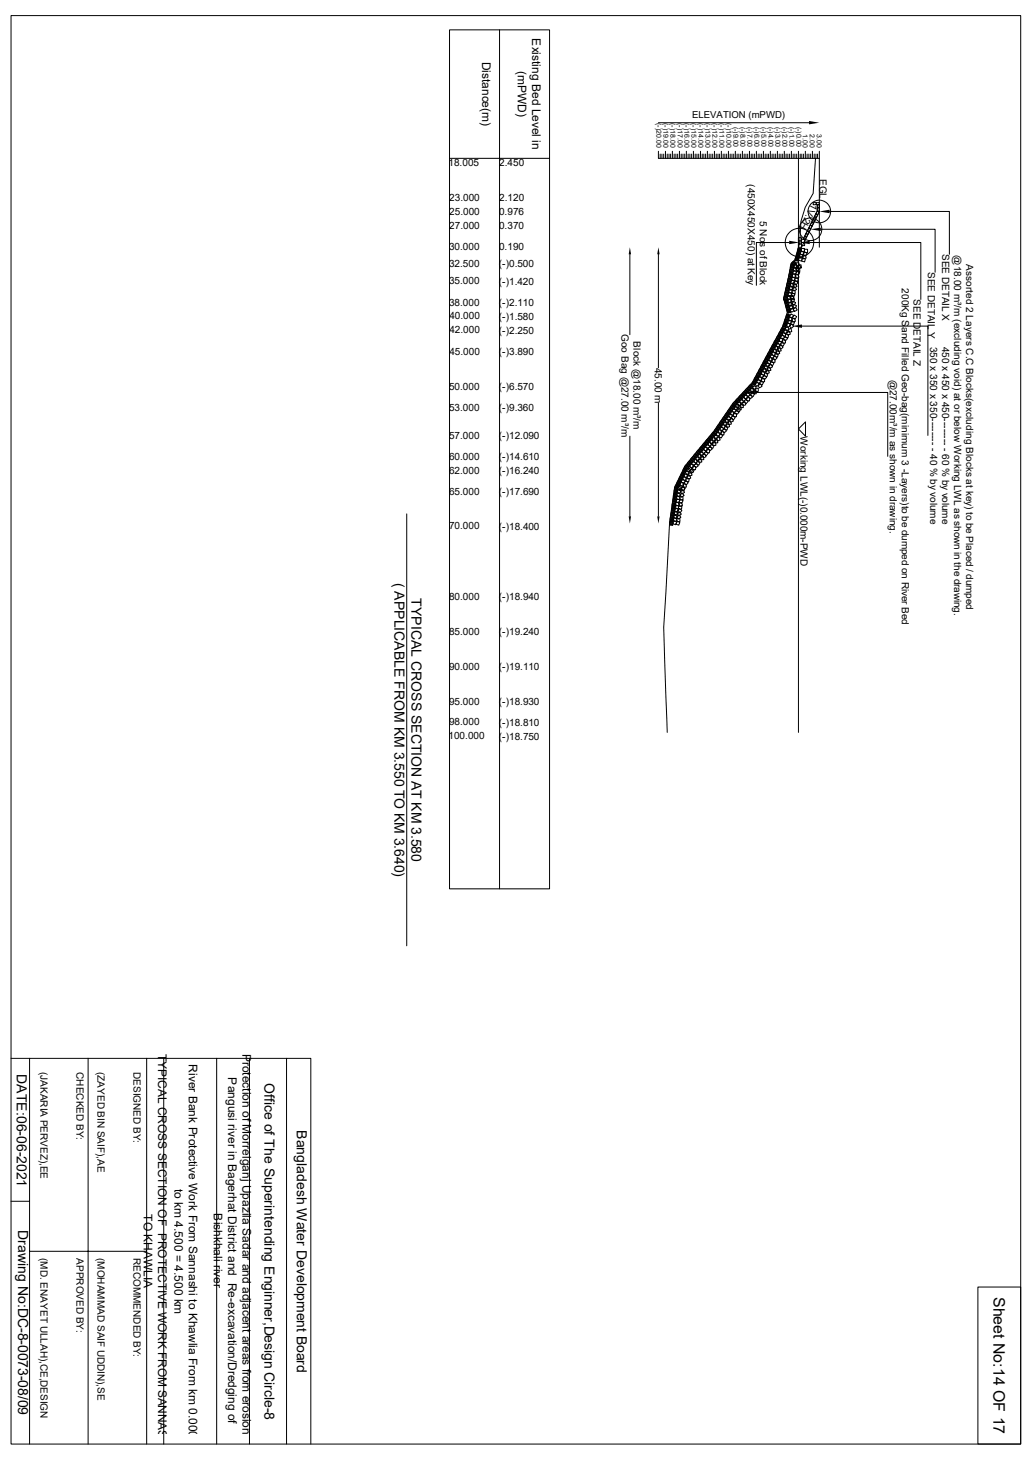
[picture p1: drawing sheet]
<svg xmlns="http://www.w3.org/2000/svg" width="297mm" height="420mm" viewBox="0 0 297 420" stroke-linecap="round" stroke-linejoin="round" font-family="sans-serif">
<g fill="none" stroke="#000" stroke-width=".29">
<path d="M3.2 4.5h290.6v410.9h-290.6zM129.4 8.6h28.8v247.1h-28.8zM143.8 8.6v247.1M189.5 35.3h43.3M129.4 45.6h28.8M189.5 43.5v2.1h46.3M190 44.3v1.3M190.5 44.3v1.3M191 44.3v1.3M191.5 43.5v2.1M192 44.3v1.3M192.5 44.3v1.3"/>
<path d="M193 44.3v1.3M193.5 43.5v2.1M194 44.3v1.3M194.5 44.3v1.3M195 44.3v1.3M195.5 43.5v2.1M196 44.3v1.3M196.6 44.3v1.3M197.1 44.3v1.3M197.5 43.5v2.1M198 44.3v1.3M198.5 44.3v1.3"/>
<path d="M199.1 44.3v1.3M199.6 43.5v2.1M200.1 44.3v1.3M200.6 44.3v1.3M201.1 44.3v1.3M201.6 43.5v2.1M202.1 44.3v1.3M202.6 44.3v1.3M203.1 44.3v1.3M203.6 43.5v2.1M204.1 44.3v1.3M204.6 44.3v1.3"/>
<path d="M205.1 44.3v1.3M205.6 43.5v2.1M206.1 44.3v1.3M206.6 44.3v1.3M207.1 44.3v1.3M207.6 43.5v2.1M208.1 44.3v1.3M208.6 44.3v1.3M209.1 44.3v1.3M209.6 43.5v2.1M210.1 44.3v1.3M210.7 44.3v1.3"/>
<path d="M211.2 44.3v1.3M211.6 43.5v2.1M212.1 44.3v1.3M212.6 44.3v1.3M213.1 44.3v1.3M213.7 43.5v2.1M214.2 44.3v1.3M214.7 44.3v1.3M215.2 44.3v1.3M215.7 43.5v2.1M216.2 44.3v1.3M216.7 44.3v1.3"/>
<path d="M217.2 44.3v1.3M217.7 43.5v2.1M218.2 44.3v1.3M218.7 44.3v1.3M219.2 44.3v1.3M219.7 43.5v2.1M220.2 44.3v1.3M220.7 44.3v1.3M221.2 44.3v1.3M221.7 43.5v2.1M222.2 44.3v1.3M222.7 44.3v1.3"/>
<path d="M223.2 44.3v1.3M223.7 43.5v2.1M224.2 44.3v1.3M224.7 44.3v1.3M225.3 44.3v1.3M225.7 43.5v2.1M226.2 44.3v1.3M226.7 44.3v1.3M227.2 44.3v1.3M227.8 43.5v2.1M228.3 44.3v1.3M228.8 44.3v1.3"/>
<path d="M229.3 44.3v1.3M229.8 43.5v167.2M230.3 44.3v1.3M230.8 44.3v1.3M231.3 44.3v1.3M231.8 43.5v2.1M232.3 44.3v1.3M232.8 44.3v1.3M233.3 44.3v1.3M233.8 43.5v2.1M234 58.3h.9v.6h-.9zM234.3 44.3v1.3"/>
<path d="M234.7 45.6l-.7 10-2.3 4-1.2 4.1-.3 6-1.4 5.1-1.1 1-2.2 10 1.1 4.1-1.3 4-8.8 16.1-5.6 6-5.5 8.1-8.3 10.1-3 6-1.4 10.1-1.7 30.2 1 30.2M234.8 44.3v1.3M234.9 58.3h.9v.6h-.9zM235.2 58.9v1.8l-4.1 8.1M235.2 58.9v.9h.6v.9h-.6v-.9h.6v-.9zM235.3 44.3v1.3M235.8 58.9v2.1l-6 11.9M235.8 43.5v27.6M181.3 73.2v23.1M189.5 73.2v32.6M226.9 80l.2-.1a.9 .9 0 0 1-.4 1.1zM227.1 69.8h-9.4v12.3"/>
<path d="M227.3 78.5l.1 .4-.2 .9a.92 .92 0 0 1 .1-1.3zM227.5 77.2l.2 .4-.3 .8a.92 .92 0 0 1 .1-1.2zM227.6 78.6l.2 .4-.3 .8a.92 .92 0 0 1 .1-1.2zM227.8 75.9l.1 .3-.3 .9a.92 .92 0 0 1 .2-1.2zM227.9 77.3l.1 .3-.2 .9a.92 .92 0 0 1 .1-1.2zM227.9 79l.9-.3 .3 .9-.9 .3zM228 75.5l.7-.4-.3 .5-.6 .3zM228 78.7l.1 .3-.3 .9a.92 .92 0 0 1 .2-1.2zM228 79.7l.9 .2-.3 .9-.8-.2zM228.1 75.9l.1 .4-.2 .9a.92 .92 0 0 1 .1-1.3zM228.2 75.7l.7-.3-.3 .4-.6 .4zM228.2 77.3l.1 .4-.2 .9a.92 .92 0 0 1 .1-1.3z"/>
<path d="M228.3 77.1l.9-.1 .1 .9-.9 .1zM228.4 76.5l.7-.5 .5 .8-.7 .5zM228.4 76l.8-.4-.3 .5-.7 .3zM228.4 76l.2 .4-.3 .9a.92 .92 0 0 1 .1-1.3zM228.4 76.2h1l-.1 .9h-.9zM228.5 77.8l.8 .4-.4 .8-.9-.4zM228.8 79.2l.9-.3 .3 .9-.9 .3zM228.9 79.9l.8 .2-.2 .9-.9-.2zM229 75.7l.9-.2 .2 .9-.9 .2zM229.1 73.9l.1-.1v.6l-.3 .6zM229.1 76.8l.9 .1-.1 .9h-.9zM229.2 77.3l.9-.1 .1 .9-.9 .1z"/>
<path d="M229.3 76.7l.7-.5 .5 .7-.7 .5zM229.4 78l.8 .4-.4 .8-.9-.4zM229.4 72.6l.2-.1v.6l-.4 .6zM229.5 73.9v.6l-.2 .6a.93 .93 0 0 1 .2-1.2zM229.6 76.4l.9-.2 .2 .8-.9 .3zM229.8 71.3l.2-.1-.1 .6-.3 .6zM229.8 72.7l.2-.1-.1 .6-.3 .6zM229.8 70.2h.9v.9h-.9zM229.8 69.3h.9v.9h-.9zM229.8 68.4h.9v.9h-.9zM229.8 74l.1 .5-.3 .6a.93 .93 0 0 1 .2-1.1zM230 73.4l.9-.2 .2 .8-.8 .3z"/>
<path d="M230 74l.9 .3-.2 .8-.9-.2zM230.1 72.8l.2-.1-.1 .6-.3 .6zM230.1 71.4l.2-.1v.6l-.4 .6zM230.5 71.5l.1-.1v.6l-.3 .6zM230.6 71.5h.9v.9h-.9zM230.7 72.2l.7 .4-.4 .8-.8-.4zM230.7 69.8h.9v.9h-.9zM230.7 68.8h.9v1h-.9zM230.9 73.6l.9-.2 .2 .9-.9 .2zM230.9 74.3l.9 .2-.2 .9-.9-.3zM231.5 71.7h.9v.9h-.9zM231.6 72.4l.7 .5-.4 .8-.8-.5z"/>
<path d="M233 69.8h32v16.3M235.2 60.7l-.4 .8 .5 .3-.4 .8-.5-.3-.4 .8 .5 .3-.4 .8-.5-.3-.4 .8 .5 .3-.4 .8-.5-.2-.4 .8 .5 .2-.4 .8-.6-.2-.3 .8 .5 .2-.4 .9-.6-.3 .5-.8 .5 .2 .4-.8-.6-.2 .5-.8 .5 .2 .4-.8-.5-.2 .4-.9 .5 .3 .4-.8-.5-.3 .4-.8 .5 .3 .4-.8-.5-.3 .4-.8 .5 .3 .5-.8zM236.2 66h32.9v12.3M238.8 60.8h34.4v12.4M222.6 98.9a.66 .66 0 0 1-.5 1l.1-.4zM222.9 99a.66 .66 0 0 1-.5 1.1l.1-.5zM222.9 99.9l.9-.3 .2 .9-.8 .3zM223.2 99.2a.66 .66 0 0 1-.5 1l.1-.4zM223.2 97.7a.66 .66 0 0 1-.4 1.1v-.5zM223.3 99.2l.8-.4 .4 .7-.7 .5zM223.6 97.9a.66 .66 0 0 1-.5 1v-.4zM223.9 98a.66 .66 0 0 1-.5 1.1v-.5z"/>
<path d="M223.9 96.5a.66 .66 0 0 1-.5 1.1l.1-.5zM224.1 99.7l.8-.5 .4 .8-.7 .5zM224.2 98l.8 .4-.5 .8-.8-.4zM224.2 96.7a.66 .66 0 0 1-.5 1l.1-.4zM224.3 97.4l.9-.1 .1 1h-1zM224.5 96.9a.66 .66 0 0 1-.5 1l.1-.4zM224.5 95.3a.66 .66 0 0 1-.4 1.1v-.5zM224.8 95.5a.66 .66 0 0 1-.4 1.1v-.5zM225 98.4l.8 .4-.5 .9-.8-.5zM225.1 95.7a.66 .66 0 0 1-.4 1v-.4zM225.1 97.8l.9-.1 .1 1h-1zM225.2 94.1a.66 .66 0 0 1-.5 1.1v-.5z"/>
<path d="M225.2 96.4l.6 .6-.5 .6-.7-.6zM225.3 95.7l.9 .2-.2 .9-.9-.3zM225.5 94.3a.66 .66 0 0 1-.5 1.1v-.5zM225.5 95.1l.9-.2 .3 .8-.9 .3zM225.6 92.9l.2-.1a.85 .85 0 0 1-.5 1.1zM225.7 85.2l.2-.1a.9 .9 0 0 1-.4 1.2zM225.8 86.3a.92 .92 0 0 1 .3 1.2zM225.8 94.5a.66 .66 0 0 1-.5 1v-.4zM226 93h.1a.85 .85 0 0 1-.5 1.1zM226 94.3l.8-.2 .3 .8-.9 .3zM226 83.9l.2-.1a.9 .9 0 0 1-.4 1.2zM226 96.8l.7 .6-.7 .7-.6-.6z"/>
<path d="M226.1 91.7l.1-.1a.85 .85 0 0 1-.5 1.1zM226.1 85.3l.1-.1a.9 .9 0 0 1-.4 1.1zM226.1 87.6h.1a.92 .92 0 0 1 .2 1.2zM226.1 86.2h.1a.92 .92 0 0 1 .2 1.2zM226.1 96.1l.9 .2-.2 .9-.9-.2zM226.3 93.5l.6-.6 .6 .7-.6 .5zM226.3 82.6l.2-.1a.9 .9 0 0 1-.4 1.2zM226.3 93.1l.1-.1a.85 .85 0 0 1-.4 1.1zM226.3 95.5l.9-.2 .3 .8-.9 .3zM226.4 91.8l.1-.1a.85 .85 0 0 1-.4 1.1zM226.4 85.3h.2a.9 .9 0 0 1-.4 1.1zM226.4 83.9h.1a.9 .9 0 0 1-.4 1.1z"/>
<path d="M226.4 87.5h.1a.92 .92 0 0 1 .2 1.2zM226.4 86.1h.1a.92 .92 0 0 1 .2 1.2zM226.5 88.9h.1a.92 .92 0 0 1 .2 1.2zM226.5 85.4l.8-.2 .3 .9-.9 .2zM226.5 90.4l.2-.1a.85 .85 0 0 1-.5 1.1zM226.5 85.3l.9-.3 .3 .9-.9 .2zM226.6 81.3l.2-.1a.9 .9 0 0 1-.4 1.1zM226.7 82.7l.1-.1a.9 .9 0 0 1-.4 1.1zM226.7 84l.2-.1a.9 .9 0 0 1-.4 1.2zM226.7 91.9l.2-.1a.85 .85 0 0 1-.5 1.1zM226.8 88.8h.1a.92 .92 0 0 1 .2 1.2zM226.8 87.5h.1a.92 .92 0 0 1 .2 1.1z"/>
<path d="M226.8 94.7l.8-.2 .3 .9-.9 .2zM226.8 90.5l.1-.1a.85 .85 0 0 1-.4 1.1zM226.9 92.1l.9 .3-.3 .8-.8-.2zM226.9 81.4l.2-.1a.9 .9 0 0 1-.4 1.1zM226.9 86.1l.9 .2-.2 .9-.9-.3zM226.9 91.4l.9-.1 .2 .9-.8 .1zM227 83.4l1-.1v.9h-.9zM227.1 82.7h.1a.9 .9 0 0 1-.4 1.1zM227.1 82.8l.7-.5 .5 .8-.7 .4zM227.1 88.7h.1a.92 .92 0 0 1 .2 1.2zM227.1 84.1l.8 .4-.4 .8-.8-.4zM227.2 93.8l.6-.6 .6 .7-.6 .5z"/>
<path d="M227.2 80.1l.2-.1a.9 .9 0 0 1-.4 1.1zM227.2 90.5h.1a.85 .85 0 0 1-.5 1.1zM227.3 81.4h.2a.9 .9 0 0 1-.4 1.1zM227.3 81.9l.7-.5 .6 .8-.8 .4zM227.3 86.9l.8 .4-.4 .8-.8-.5zM227.3 89.1l.8-.5 .5 .8-.8 .4zM227.3 85.2l.9-.3 .3 .9-.9 .3zM227.4 85.5l.9-.3 .3 .9-.9 .2zM227.5 81.2l.6-.7 .7 .6-.7 .7zM227.5 87.7l.8 .5-.4 .8-.8-.5zM227.6 80.1h.2a.9 .9 0 0 1-.4 1.1zM227.7 90.3l.7 .5-.5 .8-.7-.5z"/>
<path d="M227.8 85.8l.9 .3-.3 .8-.8-.2zM227.8 92.4l.8 .3-.3 .8-.8-.3zM227.8 91.7l.9-.1 .2 .9-.9 .1zM227.9 83.6l.9-.1 .1 .9-.9 .1zM228 83l.7-.5 .5 .8-.7 .4zM228 84.2l.8 .5-.4 .8-.8-.5zM228.2 82.1l.7-.5 .5 .8-.8 .4zM228.2 86.6l.8 .5-.5 .7-.7-.4zM228.2 88.8l.8-.4 .4 .8-.8 .4zM228.4 87.5l.8 .5-.4 .7-.8-.4zM228.5 90.6l.8 .5-.5 .8-.8-.5zM229 80.7l.7 .6-.7 .7-.7-.6z"/>
<path d="M230.8 93.8h36.2v31.5M189.5 116v32.5M208.2 120l.4-.2a.86 .86 0 0 1-.8 .9zM209 118.9l.3-.2a.86 .86 0 0 1-.7 .9zM209.3 119.1l.3-.2a.86 .86 0 0 1-.7 .9zM209.5 119.3l.4-.2a.86 .86 0 0 1-.8 .9zM209.8 117.8l.3-.2a.86 .86 0 0 1-.8 .9zM210 118l.4-.2a.86 .86 0 0 1-.8 .9zM210.1 119l.8 .5-.5 .8-.8-.5zM210.3 118.2l.4-.2a.86 .86 0 0 1-.8 .9zM210.4 118.4l.8 .1v.9l-.9-.1zM210.5 116.7l.4-.2a.86 .86 0 0 1-.8 .9z"/>
<path d="M210.6 118.1l.7-.6 .6 .7-.7 .6zM210.8 116.8l.3-.1a.86 .86 0 0 1-.7 .9zM210.9 119.5l.7 .6-.5 .7-.7-.5zM211.1 117.1l.3-.2a.86 .86 0 0 1-.7 .9zM211.1 118.9l.9 .1-.1 .9-.9-.1zM211.2 115.8l.5-.3a.95 .95 0 0 1-.9 .8zM211.4 118.6l.6-.6 .6 .7-.6 .6zM211.4 116l.6-.3a.95 .95 0 0 1-1 .8zM211.5 116.8l.8 .3-.3 .9-.8-.3zM211.7 116.2l.5-.2a.95 .95 0 0 1-.9 .8zM211.7 116.4h.9v.9h-.8zM212 114.8l.6-.2a.95 .95 0 0 1-.9 .8z"/>
<path d="M212.3 117.3l.8 .3-.3 .9-.8-.3zM212.3 115l.6-.2a.95 .95 0 0 1-1 .8zM212.3 115.7h.9l.1 .9-1 .1zM212.4 117.1l.9-.1v.9h-.9zM212.6 115.3l.5-.3a.95 .95 0 0 1-.9 .8zM212.9 115.2l.8-.2 .3 .8-.9 .3zM213 113.8l.5-.3a.95 .95 0 0 1-.9 .8zM213 116.4l.9-.1v1h-.9zM213.2 114l.6-.2a.95 .95 0 0 1-.9 .8zM213.5 114.3l.5-.3a.95 .95 0 0 1-.9 .8zM213.5 115.9l.9-.3 .2 .9-.8 .2zM213.9 112.8l.6-.2a.95 .95 0 0 1-1 .8z"/>
<path d="M214 114.2l.7 .7-.7 .6-.6-.6zM214 115.5l.7-.6 .6 .5-.6 .7zM214.2 113.1l.5-.3a.95 .95 0 0 1-.9 .8zM214.3 113.7l.9 .2-.2 .9-.9-.2zM214.4 113.3l.5-.3a.95 .95 0 0 1-.9 .8zM214.6 113.4l.8-.5 .5 .8-.8 .5zM214.8 111.8l.5-.2a.95 .95 0 0 1-.9 .8zM215 114.3l.9 .2-.3 .9-.8-.3zM215.1 112.1l.5-.3a.95 .95 0 0 1-.9 .8zM215.3 112.3l.6-.2a.95 .95 0 0 1-1 .8zM215.3 114l.8-.5 .4 .8-.7 .5zM215.7 112.3l.8 .4-.4 .8-.8-.4z"/>
<path d="M215.7 110.9l.6-.3a.95 .95 0 0 1-1 .8zM216 111.1l.5-.3a.95 .95 0 0 1-.9 .8zM216 111.8h.9l.1 .8-.9 .1zM216.2 111.3l.6-.2a.95 .95 0 0 1-.9 .8zM216.4 112.9l.8 .4-.5 .8-.8-.4zM216.7 111.1h.9v.9h-.9zM216.7 112.4h.9v.9h-.9zM216.7 109.7l.4-.2a.94 .94 0 0 1-.7 1zM217 109.8l.4-.2a.94 .94 0 0 1-.7 1zM217.3 112.9h38.2v18.4M217.3 110.4l.8-.5 .4 .8-.7 .5zM217.3 111.7h.9v.9h-.9z"/>
<path d="M217.3 108.5l.4-.2a.94 .94 0 0 1-.7 1zM217.3 110l.4-.2a.94 .94 0 0 1-.7 1zM217.7 108.6l.3-.2a.94 .94 0 0 1-.7 1zM218 107.3l.3-.2a.94 .94 0 0 1-.7 1zM218 108.8l.3-.2a.94 .94 0 0 1-.7 1zM218.1 110.8l.8-.4 .4 .7-.7 .5zM218.1 109.1l.8 .5-.4 .8-.8-.5zM218.3 107.5l.4-.2a.94 .94 0 0 1-.7 1zM218.3 108.5h.9v.9h-.8zM218.6 108.2l.6-.7 .6 .6-.6 .7zM218.6 106.1l.3-.2a.94 .94 0 0 1-.6 1zM218.6 107.6l.3-.2a.94 .94 0 0 1-.6 1z"/>
<path d="M218.9 106.3l.4-.2a.94 .94 0 0 1-.7 1zM218.9 109.6l.9 .4-.5 .8-.8-.4zM219.1 108.9h.9v.9l-.9 .1zM219.2 104.9l.4-.2a.94 .94 0 0 1-.7 1zM219.2 106.5l.4-.2a.94 .94 0 0 1-.7 1zM219.3 106.8l.9 .2-.2 .9-.9-.2zM219.5 106.3l.8-.3 .3 .8-.8 .3zM219.5 105.1l.4-.2a.94 .94 0 0 1-.7 1zM219.9 103.8l.3-.3a.94 .94 0 0 1-.7 1.1zM219.9 105.3l.3-.2a.94 .94 0 0 1-.7 1zM219.9 105.5l.9-.3 .3 .8-.9 .3zM220 107.9l.6 .6-.6 .7-.6-.6z"/>
<path d="M220.1 107.2l.9 .2-.2 .9-.9-.2zM220.2 103.9l.3-.2a.94 .94 0 0 1-.7 1zM220.3 104.8l.8-.4 .4 .7-.7 .5zM220.3 106.7l.8-.3 .3 .9-.8 .3zM220.5 102.6l.4-.2a.94 .94 0 0 1-.7 1zM220.5 104.1l.4-.2a.94 .94 0 0 1-.7 1zM220.7 105.9l.9-.3 .3 .9-.9 .3zM220.8 102.7l.3-.2a.94 .94 0 0 1-.6 1zM221.1 105.2l.8-.4 .4 .7-.7 .5zM221.1 101.4l.4-.2a.94 .94 0 0 1-.7 1zM221.1 102.9l.4-.2a.94 .94 0 0 1-.7 1zM221.1 103.5l.9 .5-.5 .8-.8-.4z"/>
<path d="M221.3 102.9h.9v.9h-.9zM221.4 101.6l.4-.3a.94 .94 0 0 1-.7 1.1zM221.7 101.7l.4-.2a.94 .94 0 0 1-.7 1zM221.8 100.2l.3-.2a.94 .94 0 0 1-.7 1zM222 104l.8 .4-.5 .8-.8-.4zM222.1 100.4l.3-.2a.94 .94 0 0 1-.7 1zM222.1 103.3h.9l.1 .9-1 .1zM222.2 101.9l.6 .6-.6 .7-.6-.6zM222.3 101.2l.9 .2-.2 .9-.9-.2zM222.4 100.5l.3-.2a.94 .94 0 0 1-.7 1zM222.5 100.7l.9-.3 .2 .9-.8 .2zM223 102.4l.6 .6-.6 .6-.6-.6z"/>
<path d="M223.1 101.6l.9 .3-.2 .8-.9-.2zM223.3 101.1l.9-.3 .2 .9-.8 .3zM223.7 100.3l.9-.3 .2 .9-.8 .3zM181.3 125.5v23M194.6 139.4h.1v.3l-.6 .8zM194.9 139.6h.2l-.1 .3-.5 .8zM195.2 138.3l.1-.1v.4l-.6 .8zM195.2 139.7h.2l-.1 .3-.5 .8zM195.5 138.4l.1-.1v.4l-.6 .8zM195.5 139.9l.7 .5-.5 .7-.8-.5zM195.6 139.5l.8 .4-.4 .8-.8-.4zM195.7 137h.2v.3l-.6 .8z"/>
<path d="M195.7 138.9l.9-.1 .1 .9-.9 .1zM195.8 138.6l.2-.1-.1 .4-.5 .8zM196 137.2h.2v.3l-.6 .8zM196.3 135.8h.2v.3l-.6 .8zM196.3 137.3h.2v.3l-.6 .8zM196.4 139.9l.8 .4-.4 .8-.8-.4zM196.4 140l.7 .5-.5 .8-.7-.6zM196.6 137.8l.7 .6-.6 .7-.7-.6zM196.6 139.3l.8-.1 .1 .9-.9 .1zM196.6 136l.2-.1v.4l-.6 .8zM196.6 137.2l.9 .1-.1 .9-.9-.2zM196.8 136.6l.9-.3 .3 .8-.9 .3z"/>
<path d="M196.9 134.6h.2l-.1 .3-.5 .8zM196.9 136.1h.2v.3l-.6 .8zM197.2 134.8l.2-.1v.4l-.6 .8zM197.2 135.8l.9-.3 .3 .8-.9 .3zM197.3 133.9l.5-.3-.8 .9zM197.4 138.3l.7 .6-.6 .6-.7-.6zM197.5 137.5l.9 .2-.2 .9-.9-.2zM197.5 134.9h.2v.3l-.6 .8zM197.6 134.1l.5-.3-.8 .9zM197.6 135.1l.7-.5 .5 .7-.7 .5zM197.7 137l.8-.3 .3 .8-.8 .3zM197.9 134.3l.5-.3-.8 1z"/>
<path d="M198 136.1l.9-.3 .3 .9-.9 .3zM198.2 132.8l.5-.3-.8 1zM198.4 135.5l.7-.5 .5 .7-.7 .5zM198.4 133l.5-.3-.8 1zM198.4 134.1l.7 .6-.6 .7-.6-.6zM198.7 133.5l.9 .2-.2 .9-.9-.2zM198.7 133.2l.5-.3-.8 1zM199 131.7l.5-.3-.8 1zM199 133.3l.7-.6 .6 .7-.8 .6zM199.1 134.7l.7 .6-.5 .7-.8-.6zM199.3 132l.5-.3-.8 1zM199.4 134.1l.9 .1-.1 .9-.9-.1z"/>
<path d="M199.6 132.2l.5-.3-.8 1zM199.7 133.8l.7-.5 .6 .7-.8 .5zM199.9 130.7l.5-.3-.8 1zM200 132l.8 .4-.4 .9-.8-.4zM200.2 130.9l.5-.3-.8 1zM200.3 131.5l.9-.1 .1 .9-.9 .2zM200.4 131.1l.5-.2-.8 .9zM200.7 132.6l.8 .4-.4 .8-.8-.4zM200.7 129.7l.5-.3-.8 .9zM200.9 130.9l.9-.2v1h-.8zM201 129.9l.5-.3-.8 1zM201 132.1l.9-.1 .1 .9-.9 .1z"/>
<path d="M201.3 130.3l.9-.3 .3 .9-.9 .2zM201.4 130l.4-.2-.5 .8-.4 .2zM201.5 131.4l.9-.1 .2 .9-1 .1zM201.6 128.7l.5-.3-.8 .9zM202 128.7l.4-.1-.5 .7-.4 .2zM202 130.9l.9-.3 .3 .8-.8 .3zM202.1 129.1l.5-.3-.8 1zM202.4 129.2l.8 .6-.6 .7-.8-.6zM202.6 127.5l.3-.2-.4 .8-.4 .2zM202.7 127.8l.5-.2-.8 .9zM202.7 128.7l.9 .1-.1 .9-.9-.2zM202.9 128.1l.6-.3-.8 .9z"/>
<path d="M203 128.4l.8-.6 .5 .8-.8 .5zM203.2 129.8l.6 .6-.6 .7-.6-.6zM203.3 126.6l.5-.3-.8 1zM203.4 129.2l.9 .2-.2 .9-.9-.2zM203.6 126.8l.5-.3-.8 1zM203.7 128.9l.8-.5 .5 .8-.7 .5zM203.8 127l.5-.3-.7 1zM204 127.2l.9 .4-.4 .8-.8-.4zM204.2 125.6l.5-.3-.8 1zM204.3 126.7l.9-.1 .1 .9-.9 .1zM204.4 125.8l.5-.3-.7 1zM204.7 126l.5-.3-.8 1z"/>
<path d="M204.7 127.8l.8 .3-.4 .9-.8-.4zM204.9 126l.9-.1 .1 .9-.9 .1zM205 124.5l.5-.3-.7 1zM205 127.3l1-.1v.9l-.9 .1zM205.3 124.8l.5-.3-.8 .9zM205.4 125.4l.8-.3 .4 .9-.9 .3zM205.6 125l.5-.3-.8 1zM205.6 126.6l.9-.1 .1 .9-.9 .1zM206 123.3l.3-.2a.86 .86 0 0 1-.7 1zM206.1 126l.9-.3 .3 .9-.9 .3zM206.2 123.5l.4-.2a.86 .86 0 0 1-.8 .9zM206.5 123.7l.4-.2a.86 .86 0 0 1-.8 1z"/>
<path d="M206.5 124.2l.8 .6-.5 .7-.8-.5zM206.7 122.2l.4-.2a.86 .86 0 0 1-.8 1zM206.8 123.7h.8v.9l-.9-.1zM207 122.4l.3-.2a.86 .86 0 0 1-.7 .9zM207.1 123.4l.6-.6 .6 .6-.7 .6zM207.3 122.6l.3-.2a.86 .86 0 0 1-.7 1zM207.3 124.8l.7 .5-.5 .7-.7-.5zM207.5 121.1l.3-.2a.86 .86 0 0 1-.7 .9zM207.5 124.2h.9l-.1 .9h-.9zM207.8 121.3l.3-.2a.86 .86 0 0 1-.8 .9zM207.8 123.9l.7-.6 .6 .7-.7 .5zM207.9 122.1l.9 .3-.3 .8-.9-.3z"/>
<path d="M208.1 121.5l.3-.2a.86 .86 0 0 1-.8 1zM208.2 121.5l.9-.1 .2 .9-.9 .1zM208.5 120.2l.4-.2a.86 .86 0 0 1-.8 .9zM208.7 122.6l.8 .3-.3 .8-.8-.3zM208.7 120.8l.9-.2 .2 .9-.9 .2zM208.8 120.4l.3-.2a.86 .86 0 0 1-.7 .9zM208.9 122l.9-.1 .2 .9-.9 .1zM209.1 120.2l.8-.4 .5 .8-.9 .4zM209.4 121.3l.9-.2 .2 .9-.9 .2zM209.9 120.7l.8-.4 .4 .8-.8 .4zM231.8 121.4v4.1l-2-2.1zM117.1 147.8v124.3"/>
<path d="M192.9 149.9h.1a.98 .98 0 0 1-.2 1.2zM193.1 148.5l.1 .1a.9 .9 0 0 1-.3 1.1zM193.2 149.9h.1a.98 .98 0 0 1-.2 1.2zM193.3 147.2h.1a.9 .9 0 0 1-.3 1.2zM193.4 148.6h.1a.9 .9 0 0 1-.3 1.2zM193.5 145.9a.9 .9 0 0 1-.2 1.2zM193.5 149.9h.1a.98 .98 0 0 1-.1 1.2zM193.6 144.6h.1a.9 .9 0 0 1-.3 1.2zM193.6 147.3h.1a.9 .9 0 0 1-.3 1.2zM193.8 148.6v.1a.9 .9 0 0 1-.3 1.1zM193.8 145.9l.1 .1a.9 .9 0 0 1-.3 1.1zM193.8 148.5l.7-.5 .6 .7-.7 .5z"/>
<path d="M193.8 149.1l.9-.1 .1 .9-.9 .1zM193.8 143.2l.1 .1a.9 .9 0 0 1-.3 1.1zM193.9 147.6l.7-.5 .6 .7-.7 .5zM194 144.6l.1 .1a.9 .9 0 0 1-.3 1.1zM194 147.3l.1 .1a.9 .9 0 0 1-.3 1.1zM194 149.8l.8 .4-.4 .8-.8-.4zM194 141.9h.1a.9 .9 0 0 1-.3 1.2zM194.1 146h.1a.9 .9 0 0 1-.3 1.2zM194.2 143.3h.1a.9 .9 0 0 1-.3 1.1zM194.2 140.6h.1a.9 .9 0 0 1-.3 1.2zM194.3 144.7h.1a.9 .9 0 0 1-.3 1.1zM194.4 141.9v.1a.9 .9 0 0 1-.3 1.1z"/>
<path d="M194.4 144.7l.8-.3 .3 .8-.8 .4zM194.4 145.4l.9 .1-.1 .9-.9-.1zM194.5 143.3l.1 .1a.9 .9 0 0 1-.3 1.1zM194.6 140.6v.1a.9 .9 0 0 1-.2 1.1zM194.6 146.1l.7 .6-.5 .7-.7-.5zM194.7 142h.1a.9 .9 0 0 1-.3 1.2zM194.7 142.2l.7-.5 .6 .7-.8 .5zM194.7 142.8l.9-.1 .1 .9-.9 .1zM194.7 148.6l.8-.5 .5 .7-.8 .6zM194.7 149.2l.9-.1 .1 .9-.9 .1zM194.8 141.3l.7-.5 .6 .7-.7 .5zM194.8 147.7l.8-.5 .5 .7-.7 .6z"/>
<path d="M194.9 143.5l.8 .3-.4 .9-.8-.3zM194.9 149.9l.8 .4-.4 .8-.8-.4zM194.9 140.7h.1a.9 .9 0 0 1-.3 1.2zM195.3 144.9l.8-.4 .3 .9-.8 .3zM195.3 145.5l1 .1-.2 .9-.9-.1zM195.5 146.3l.8 .6-.6 .7-.8-.6zM195.6 142.3l.7-.5 .6 .7-.8 .5zM195.6 142.9l.9-.1 .1 .9-.9 .1zM195.7 141.4l.8-.5 .5 .7-.7 .6zM195.7 143.6l.9 .4-.4 .8-.8-.3zM3.2 304.5h86.3v110.9M8.5 304.5v110.9"/>
<path d="M25.4 304.5v110.9M42.2 304.5v110.9M47.1 304.5v110.9M62.4 304.5v110.9M71.8 304.5v110.9M82.5 304.5v110.9M3.2 345.6h5.3M8.5 360h33.7M281.4 370.2h12.4v45.2h-12.4z"/>
<circle cx="230.1" cy="69.8" r="4.1"/>
<circle cx="233.3" cy="66" r="3.3"/>
<circle cx="235.8" cy="60.8" r="3.3"/>
</g>
<path d="M232.8 34.8l3 .5-3 .5zM181.3 71.1l.3 2.1h-.7zM189.5 71.1l.3 2.1h-.7zM227.1 69.3l3 .5-3 .4zM230.1 69.8l2.9-.5v.9zM233.3 66l2.9-.5v1zM235.8 60.8l3-.5v1zM227.8 93.8l3-.5v1zM214.3 112.9l3-.5v1zM180.9 148.5h.7l-.3 2.1zM189.1 148.5h.7l-.3 2.1z" fill="#000"/>
<text font-size="4.6" x="286" y="373" transform="rotate(90 286 373)">Sheet No:14 OF 17</text>
<g font-size="4">
<text x="113.6" y="167.6" transform="rotate(90 113.6 167.6)">( APPLICABLE FROM KM 3.550 TO KM 3.640)</text>
<text x="118.4" y="172.1" transform="rotate(90 118.4 172.1)">TYPICAL CROSS SECTION AT KM 3.580</text>
<text x="4.8" y="309" transform="rotate(90 4.8 309)">DATE:06-06-2021</text>
<text x="76.1" y="311.5" transform="rotate(90 76.1 311.5)">Office of The Superintending Enginner,Design Circle-8</text>
<text x="85.4" y="325.1" transform="rotate(90 85.4 325.1)">Bangladesh Water Development Board</text>
<text x="5.2" y="353.9" transform="rotate(90 5.2 353.9)">Drawing No:DC-8-0073-08/09</text>
</g>
<g font-size="3.4">
<text x="153.2" y="11.1" transform="rotate(90 153.2 11.1)">Existing Bed Level in</text>
<text x="138.8" y="17.7" transform="rotate(90 138.8 17.7)">Distance(m)</text>
<text x="149" y="20.4" transform="rotate(90 149 20.4)">(mPWD)</text>
<text x="45.5" y="303.1" transform="rotate(90 45.5 303.1)">TYPICAL CROSS SECTION OF PROTECTIVE WORK FROM SANNASH</text>
<text x="69.8" y="303.1" transform="rotate(90 69.8 303.1)">Protection of Morrelganj Upazila Sadar and adjacent areas from erosion o</text>
<text x="54.3" y="306.2" transform="rotate(90 54.3 306.2)">River Bank Protective Work From Sannashi to Khawlia From km 0.000</text>
<text x="65.6" y="310" transform="rotate(90 65.6 310)">Pangusi river in Bagerhat District and Re-excavation/Dredging of</text>
<text x="50.2" y="342" transform="rotate(90 50.2 342)">to km 4.500 = 4.500 km</text>
<text x="41.4" y="349.4" transform="rotate(90 41.4 349.4)">TO KHAWLIA</text>
<text x="61.5" y="349.1" transform="rotate(90 61.5 349.1)">Bishkhali river</text>
</g>
<g font-size="2.9">
<text x="129.1" y="47.6">18.005</text>
<text x="143.7" y="47.6">2.450</text>
<text x="215.2" y="53" transform="rotate(90 215.2 53)">(450X450X450) at Key</text>
<text x="235.8" y="51.4" transform="rotate(90 235.8 51.4)">EGL</text>
<text x="129.3" y="57.7">23.000</text>
<text x="143.7" y="57.7">2.120</text>
<text x="233.6" y="58.4" transform="rotate(117 233.6 58.4)">1V:2H</text>
<text x="129.3" y="61.7">25.000</text>
<text x="129.3" y="65.7">27.000</text>
<text x="143.6" y="61.7">0.976</text>
<text x="143.6" y="65.7">0.370</text>
<text x="218.7" y="63.6" transform="rotate(90 218.7 63.6)">5 Nos of Block</text>
<text x="129.2" y="71.8">30.000</text>
<text x="143.6" y="71.8">0.190</text>
<text x="129.2" y="76.8">32.500</text>
<text x="143.6" y="76.8">(-)0.500</text>
<text x="271.1" y="73" transform="rotate(90 271.1 73)">SEE DETAIL X</text>
<text x="274.6" y="73.5" transform="rotate(90 274.6 73.5)">@18.00 m³/m (excluding void) at or below Working LWL as shown in the drawing.</text>
<text x="278" y="76.1" transform="rotate(90 278 76.1)">Assorted 2 Layers C.C Blocks(excluding Blocks at key) to be Placed / dumped</text>
<text x="129.2" y="81.8">35.000</text>
<text x="143.6" y="81.9">(-)1.420</text>
<text x="259.5" y="83" transform="rotate(90 259.5 83)">200Kg Sand Filled Geo-bag(minimum 3 -Layers)to be dumped on River Bed</text>
<text x="267" y="78.2" transform="rotate(90 267 78.2)">SEE DETAIL Y</text>
<text x="129.2" y="87.9">38.000</text>
<text x="143.6" y="87.9">(-)2.110</text>
<text x="262.9" y="86" transform="rotate(90 262.9 86)">SEE DETAIL Z</text>
<text x="129.3" y="91.9">40.000</text>
<text x="129.3" y="95.9">42.000</text>
<text x="143.6" y="91.9">(-)1.580</text>
<text x="143.6" y="96">(-)2.250</text>
<text x="129.3" y="102">45.000</text>
<text x="178.8" y="96.1" transform="rotate(90 178.8 96.1)">Goo Bag @27.00 m³/m</text>
<text x="182.3" y="98.2" transform="rotate(90 182.3 98.2)">Block @18.00 m³/m</text>
<text x="267.7" y="99.7" transform="rotate(90 267.7 99.7)">350 x 350 x 350-------- - 40 % by volume</text>
<text x="271.1" y="99.8" transform="rotate(90 271.1 99.8)">450 x 450 x 450-------- - 60 % by volume</text>
<text x="143.6" y="102">(-)3.890</text>
<text x="188.5" y="105.7" transform="rotate(90 188.5 105.7)">45.00 m</text>
<text x="129.2" y="112.1">50.000</text>
<text x="143.6" y="112.1">(-)6.570</text>
<text x="256.1" y="109.2" transform="rotate(90 256.1 109.2)">@27.00m³/m as shown in drawing.</text>
<text x="129.2" y="118.1">53.000</text>
<text x="143.6" y="118.1">(-)9.360</text>
<text x="230.4" y="125.4" transform="rotate(90 230.4 125.4)">Working LWL(-)0.000m-PWD</text>
<text x="129.2" y="126.2">57.000</text>
<text x="143.6" y="126.2">(-)12.090</text>
<text x="129.2" y="132.2">60.000</text>
<text x="129.2" y="136.2">62.000</text>
<text x="143.6" y="132.2">(-)14.610</text>
<text x="143.6" y="136.2">(-)16.240</text>
<text x="129.2" y="142.3">65.000</text>
<text x="143.6" y="142.3">(-)17.690</text>
<text x="129.2" y="152.3">70.000</text>
<text x="143.6" y="152.4">(-)18.400</text>
<text x="129.2" y="172.5">80.000</text>
<text x="143.6" y="172.5">(-)18.940</text>
<text x="129.2" y="182.5">85.000</text>
<text x="143.6" y="182.6">(-)19.240</text>
<text x="129.2" y="192.6">90.000</text>
<text x="143.6" y="192.6">(-)19.110</text>
<text x="129.2" y="202.7">95.000</text>
<text x="143.6" y="202.7">(-)18.930</text>
<text x="129.2" y="208.7">98.000</text>
<text x="143.6" y="208.7">(-)18.810</text>
<text x="129.1" y="212.7">100.000</text>
<text x="143.6" y="212.8">(-)18.750</text>
<text x="11.6" y="308.4" transform="rotate(90 11.6 308.4)">(JAKARIA PERVEZ),EE</text>
<text x="22" y="308.4" transform="rotate(90 22 308.4)">CHECKED BY:</text>
<text x="28.1" y="308.4" transform="rotate(90 28.1 308.4)">(ZAYED BIN SAIF),AE</text>
<text x="38.4" y="308.4" transform="rotate(90 38.4 308.4)">DESIGNED BY:</text>
<text x="11.6" y="361.8" transform="rotate(90 11.6 361.8)">(MD. ENAYET ULLAH),CE,DESIGN</text>
<text x="22" y="362" transform="rotate(90 22 362)">APPROVED BY:</text>
<text x="28.1" y="361.8" transform="rotate(90 28.1 361.8)">(MOHAMMAD SAIF UDDIN),SE</text>
<text x="38.4" y="361.8" transform="rotate(90 38.4 361.8)">RECOMMENDED BY:</text>
</g>
<text font-size="2.8" x="199.2" y="34">ELEVATION (mPWD)</text>
<g font-size="2">
<text x="189" y="35.3" transform="rotate(90 189 35.3)">(-)20.00</text>
<text x="191" y="35.3" transform="rotate(90 191 35.3)">(-)19.00</text>
<text x="193" y="35.3" transform="rotate(90 193 35.3)">(-)18.00</text>
<text x="195" y="35.3" transform="rotate(90 195 35.3)">(-)17.00</text>
<text x="197" y="35.3" transform="rotate(90 197 35.3)">(-)16.00</text>
<text x="199.1" y="35.3" transform="rotate(90 199.1 35.3)">(-)15.00</text>
<text x="201" y="35.3" transform="rotate(90 201 35.3)">(-)14.00</text>
<text x="203.1" y="35.3" transform="rotate(90 203.1 35.3)">(-)13.00</text>
<text x="205.1" y="35.3" transform="rotate(90 205.1 35.3)">(-)12.00</text>
<text x="207.1" y="35.3" transform="rotate(90 207.1 35.3)">(-)11.00</text>
<text x="209.1" y="35.3" transform="rotate(90 209.1 35.3)">(-)10.00</text>
<text x="211.1" y="36.4" transform="rotate(90 211.1 36.4)">(-)9.00</text>
<text x="213.1" y="36.4" transform="rotate(90 213.1 36.4)">(-)8.00</text>
<text x="215.1" y="36.4" transform="rotate(90 215.1 36.4)">(-)7.00</text>
<text x="217.2" y="36.4" transform="rotate(90 217.2 36.4)">(-)6.00</text>
<text x="219.2" y="36.4" transform="rotate(90 219.2 36.4)">(-)5.00</text>
<text x="221.2" y="36.4" transform="rotate(90 221.2 36.4)">(-)4.00</text>
<text x="223.2" y="36.4" transform="rotate(90 223.2 36.4)">(-)3.00</text>
<text x="225.2" y="36.4" transform="rotate(90 225.2 36.4)">(-)2.00</text>
<text x="227.2" y="36.4" transform="rotate(90 227.2 36.4)">(-)1.00</text>
<text x="229.2" y="36.4" transform="rotate(90 229.2 36.4)">(-)0.00</text>
<text x="231.1" y="38.5" transform="rotate(90 231.1 38.5)">1.00</text>
<text x="233.1" y="38.5" transform="rotate(90 233.1 38.5)">2.00</text>
<text x="235.1" y="38.5" transform="rotate(90 235.1 38.5)">3.00</text>
</g>
</svg>
